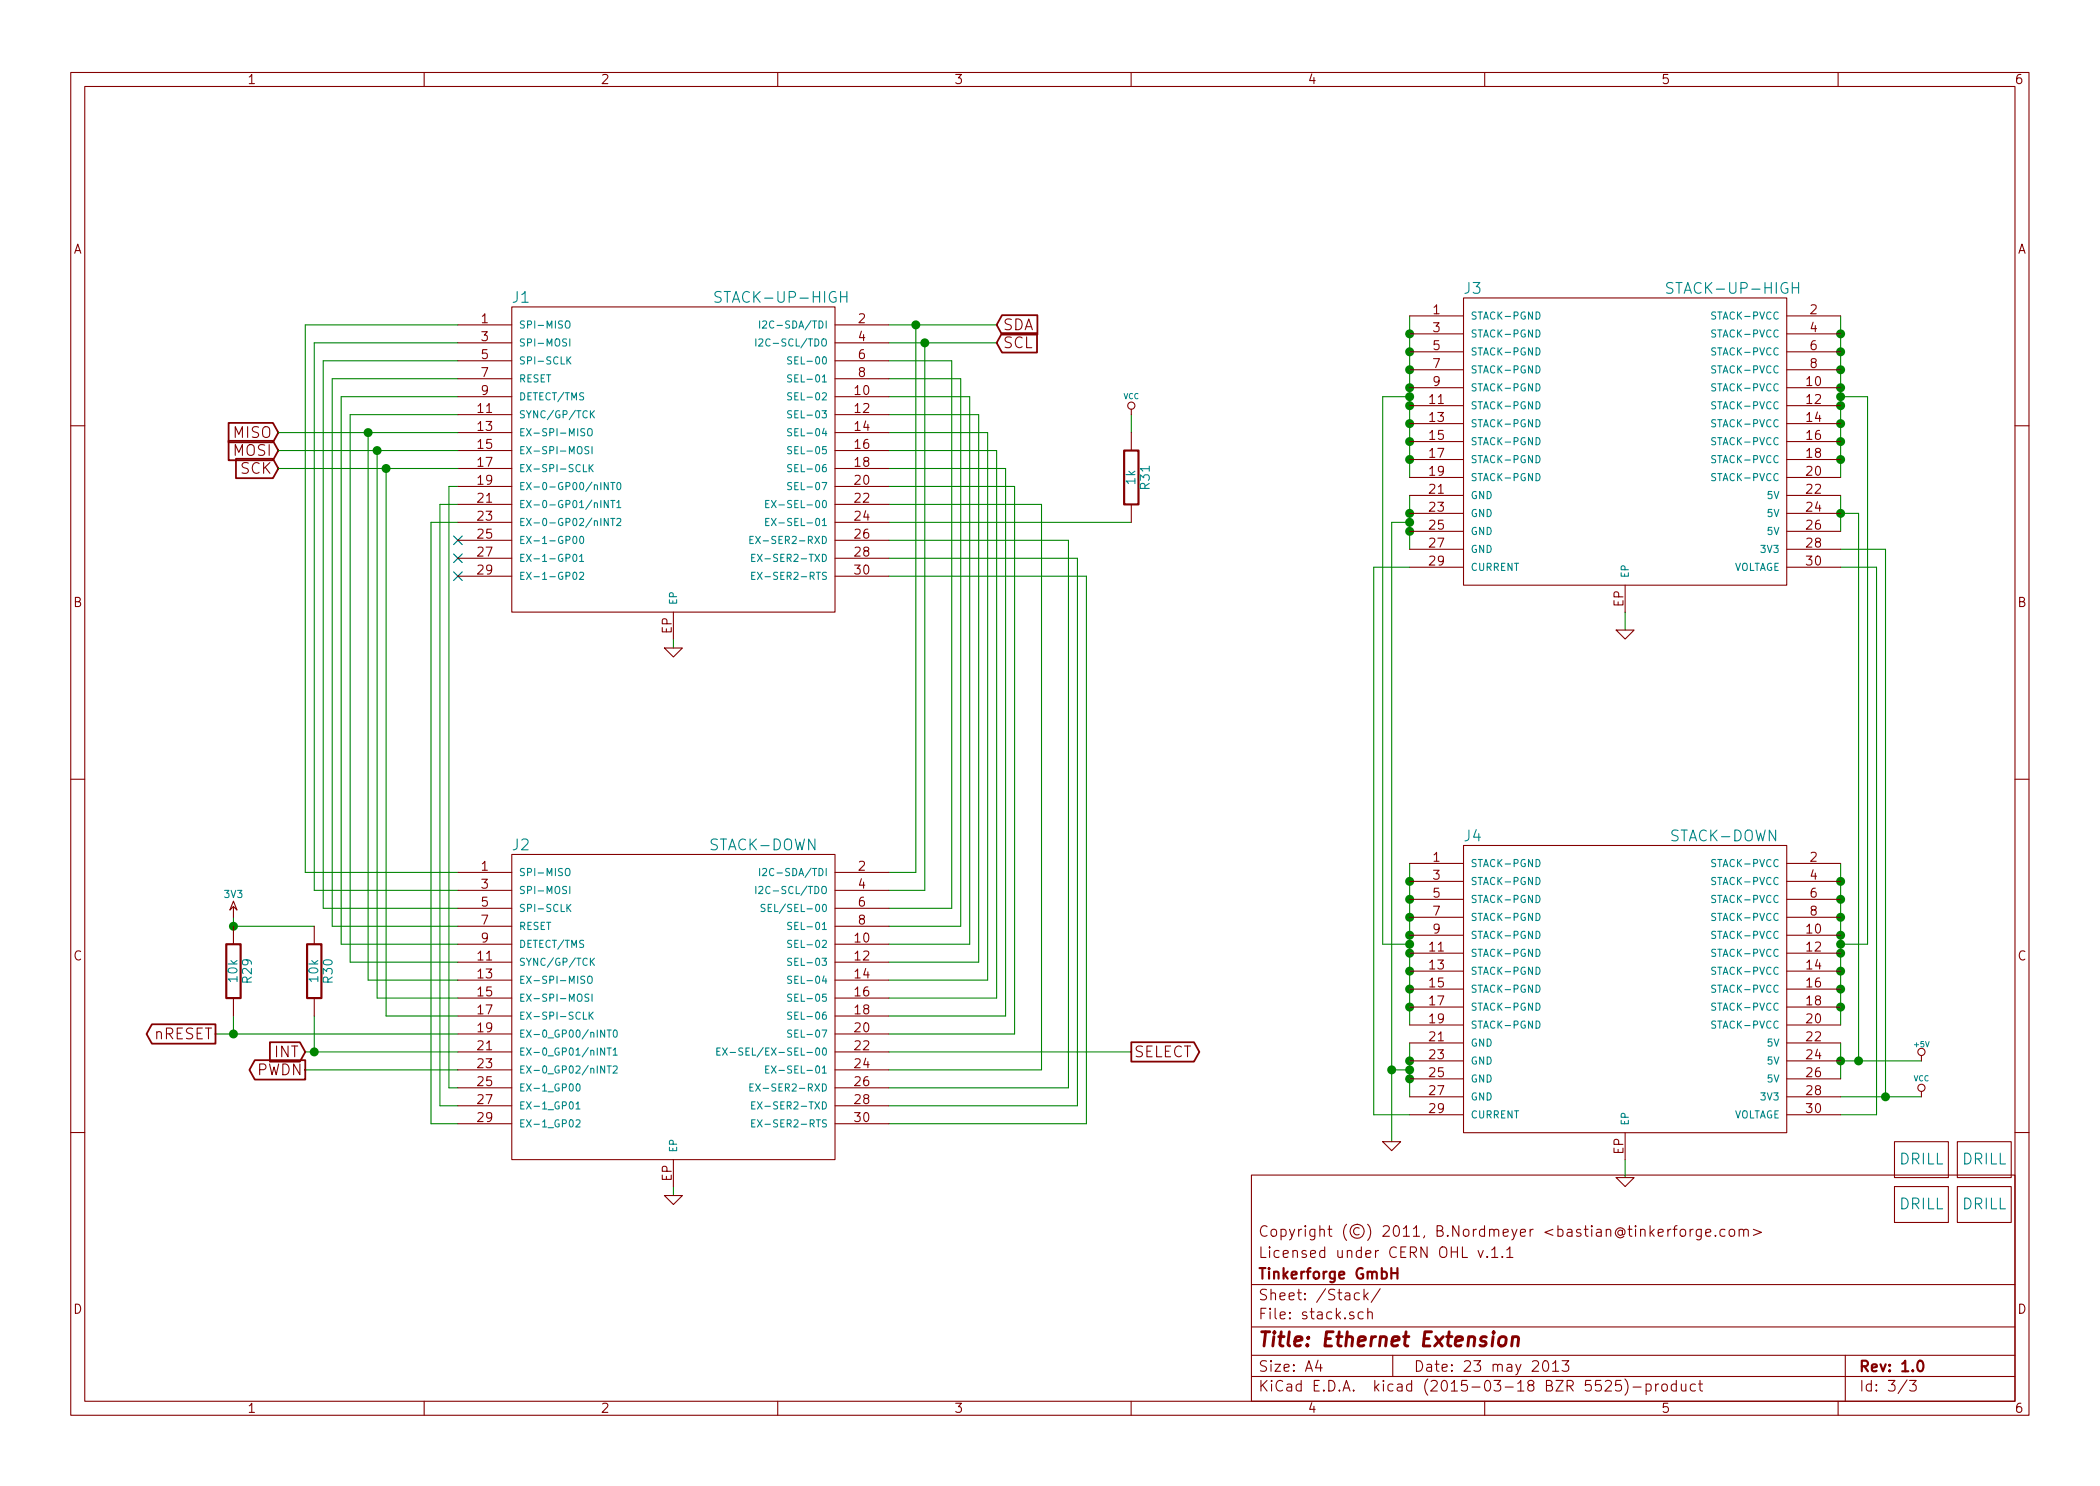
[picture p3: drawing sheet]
<svg xmlns="http://www.w3.org/2000/svg" width="297mm" height="210mm" viewBox="0 0 297 210" stroke-linecap="round" stroke-linejoin="round" font-family="sans-serif">
<g fill="none" stroke="#840000" stroke-width=".15">
<path d="M10 10.3h277v189.9h-277zM12 12.2h273v186.1h-273zM60 10.3v1.9M110 10.3v1.9M160 10.3v1.9M210 10.3v1.9M260 10.3v1.9M64.8 46h7.6M64.8 48.5h7.6M64.8 51h7.6M64.8 53.6h7.6M64.8 56.1h7.6"/>
<path d="M64.8 58.7h7.6M72.4 43.4h45.7v43.2h-45.7zM118.1 46h7.6M118.1 48.5h7.6M118.1 51h7.6M118.1 53.6h7.6M118.1 56.1h7.6M118.1 58.7h7.6M160 57.9v.8M199.4 44.7h7.6M199.4 47.2h7.6M199.4 49.8h7.6"/>
<path d="M199.4 52.3h7.6M199.4 54.9h7.6M199.4 57.4h7.6M199.4 59.9h7.6M207 42.2h45.7v40.6h-45.7zM252.7 44.7h7.6M252.7 47.2h7.6M252.7 49.8h7.6M252.7 52.3h7.6M252.7 54.9h7.6M252.7 57.4h7.6M252.7 59.9h7.6"/>
<path d="M10 60.2h2M64.8 68.8h7.6M64.8 71.4h7.6M64.8 61.2h7.6M64.8 73.9h7.6M64.8 63.7h7.6M64.8 76.4h7.6M64.8 66.3h7.6M64.8 79h7.6M118.1 68.8h7.6M118.1 71.4h7.6M118.1 61.2h7.6"/>
<path d="M118.1 73.9h7.6M118.1 63.7h7.6M118.1 76.4h7.6M118.1 66.3h7.6M118.1 79h7.6M160 61.2v2.5M160 71.4v2.5M199.4 67.6h7.6M199.4 70.1h7.6M199.4 72.6h7.6M199.4 62.5h7.6M199.4 75.2h7.6"/>
<path d="M199.4 65h7.6M199.4 77.7h7.6M252.7 67.6h7.6M252.7 70.1h7.6M252.7 72.6h7.6M252.7 62.5h7.6M252.7 75.2h7.6M252.7 65h7.6M252.7 77.7h7.6M285 60.2h2M64.8 81.5h7.6M94 91.7h2.5l-1.3 1.3z"/>
<path d="M95.2 86.6v3.8M118.1 81.5h7.6M199.4 80.3h7.6M228.6 89.1h2.5l-1.2 1.3zM229.9 82.8v3.8M252.7 80.3h7.6M10 110.3h2M207 119.6h45.7v40.7h-45.7zM285 110.3h2M33 127.5l.5 1.3-.5-.5-.5 .5zM33 128.3v1.5M33 131.1v2.5"/>
<path d="M44.4 131.1v2.5M64.8 123.4h7.6M64.8 126h7.6M64.8 128.5h7.6M64.8 131.1h7.6M64.8 133.6h7.6M64.8 136.1h7.6M64.8 138.7h7.6M72.4 120.9h45.7v43.2h-45.7zM118.1 123.4h7.6M118.1 126h7.6M118.1 128.5h7.6"/>
<path d="M118.1 131.1h7.6M118.1 133.6h7.6M118.1 136.1h7.6M118.1 138.7h7.6M199.4 122.2h7.6M199.4 124.7h7.6M199.4 127.2h7.6M199.4 129.8h7.6M199.4 132.3h7.6M199.4 134.9h7.6M199.4 137.4h7.6M199.4 139.9h7.6"/>
<path d="M252.7 122.2h7.6M252.7 124.7h7.6M252.7 127.2h7.6M252.7 129.8h7.6M252.7 132.3h7.6M252.7 134.9h7.6M252.7 137.4h7.6M252.7 139.9h7.6M33 141.2v2.6M44.4 141.2v2.6M64.8 146.3h7.6M64.8 159h7.6"/>
<path d="M64.8 148.8h7.6M64.8 151.4h7.6M64.8 141.2h7.6M64.8 153.9h7.6M64.8 143.8h7.6M64.8 156.5h7.6M118.1 146.3h7.6M118.1 159h7.6M118.1 148.8h7.6M118.1 151.4h7.6M118.1 141.2h7.6M118.1 153.9h7.6"/>
<path d="M118.1 143.8h7.6M118.1 156.5h7.6M199.4 145h7.6M199.4 157.7h7.6M199.4 147.6h7.6M199.4 150.1h7.6M199.4 152.6h7.6M199.4 142.5h7.6M199.4 155.2h7.6M252.7 145h7.6M252.7 157.7h7.6M252.7 147.6h7.6"/>
<path d="M252.7 150.1h7.6M252.7 152.6h7.6M252.7 142.5h7.6M252.7 155.2h7.6M271.8 149.3v.8M271.8 154.4v.8M10 160.2h2M94 169.2h2.5l-1.3 1.2zM95.2 164.1v3.8M177 166.3h108v32h-108zM195.6 161.5h2.5l-1.3 1.3zM209.1 176.9l.3 1 .4-1"/>
<path d="M210.4 177.8v.1l-.1-.1h.1v.1M211 176.9l.4-.5v1.5M211 177.9h.9M212.5 177.8h.1l-.1 .1-.1-.1h.1v.1M213.1 176.9l.5-.5v1.5M213.1 177.9h.9M228.6 166.6h2.5l-1.2 1.3zM229.9 160.3v3.8M236.3 173.9l-.2 .1-.2 .2M236.7 173.9h.5M237.2 173.4l-.3 .1v.2v1.2M237.7 174.1a.41 .41 0 0 1 .7 .1v.4a.41 .41 0 0 1-.4 .3 .41 .41 0 0 1-.4-.3z"/>
<path d="M239.1 173.9v1M239.5 173.9l-.3 .1-.1 .2M240.6 173.9v1.3a.39 .39 0 0 1-.6 .2M240.6 174l-.4-.1-.3 .3 .1 .6 .2 .1 .4-.1M241.3 174.4l.7-.1-.1-.3-.4-.1-.2 .2 .1 .7 .1 .1 .4-.1M242.6 174.8h.1l-.1 .1v-.1v.1M244 174l-.4-.1-.3 .3 .1 .6 .2 .1 .4-.1M244.7 174.1a.41 .41 0 0 1 .7 .1v.4a.41 .41 0 0 1-.4 .3 .41 .41 0 0 1-.4-.3zM246 174.1a.38 .38 0 0 1 .6 0v.8M246 173.9v1M246.6 174.1a.36 .36 0 0 1 .4-.2 .36 .36 0 0 1 .3 .2v.8M248 173.9l1.1 .5-1.1 .4"/>
<path d="M268 167.9h7.6v5.1h-7.6zM268 161.5h7.6v5.1h-7.6zM276.9 167.9h7.6v5.1h-7.6zM276.9 161.5h7.6v5.1h-7.6zM285 160.2h2M60 198.3v1.9M110 198.3v1.9M160 198.3v1.9M177 194.8h108M177 191.8h108M177 187.8h108M177 181.8h108"/>
<path d="M186.4 192.5l-.3 1h.9M186.8 193v1M192.3 183l-.5-.1-.2 .3v.6l.2 .1 .5-.1M192.8 185.7l-.4-.1-.3 .3 .1 .6 .2 .1 .4-.1M192.9 182.4v1.5M193.1 183.4l.4 .5M193.5 185.7a.38 .38 0 0 1 .6 .1v.8M193.5 185.1v1.5M193.5 182.9l-.6 .6M195.2 182.3l-1.2 2M197 191.8v3M210 198.3v1.9"/>
<path d="M218.4 192.6a.34 .34 0 0 1 .6 .2 .77 .77 0 0 1-.5 1.2 .97 .97 0 0 1-.1-1.4zM219.6 193l.4-.5v1.5M219.6 194h.9M221 192.5h.9l-.5 .6 .4 .1 .1 .2-.1 .5-.2 .1h-.4l-.2-.1M227.1 195.5l.2-.2 .5 .1a.37 .37 0 0 1 .1 .6l-.9 .8h.9M229.3 195.3h-.7l-.1 .7a.62 .62 0 0 1 .7 0l.2 .2-.1 .5-.2 .1h-.4l-.2-.1M229.8 195.1a1.71 1.71 0 0 1 0 2.3M231 196.3h1.1M232.8 195.9a.48 .48 0 0 1 .7 .1l.1 .1-.1 .6a.48 .48 0 0 1-.7 0M232.8 195.8v1.5M234.2 195.8v1M234.6 195.8l-.3 .1-.1 .2"/>
<path d="M235.1 196a.41 .41 0 0 1 .7 .1v.4a.41 .41 0 0 1-.4 .3 .41 .41 0 0 1-.3-.3zM237.1 195.9l-.4-.1-.3 .3 .1 .6 .2 .1 .4-.1M237.1 195.3v1.5M237.8 195.8l.1 .9a.4 .4 0 0 0 .6 0M238.5 195.8v1M239.8 195.9l-.4-.1-.3 .3 .1 .6 .2 .1 .4-.1M240.3 195.8h.5M240.5 195.3v1.3l.2 .2h.1M260 198.3v1.9M261 191.8v6.5M269.7 195.2l-1.2 2M270.1 195.3h.9l-.5 .6 .5 .1v.2v.5l-.2 .1h-.5l-.2-.1"/>
<circle cx="160" cy="57.4" r=".51"/>
<circle cx="271.8" cy="148.8" r=".51"/>
<circle cx="271.8" cy="153.9" r=".51"/>
</g>
<path d="M159 63.7h2v7.7h-2zM32 133.6h2v7.6h-2zM43.4 133.6h2.1v7.6h-2.1zM197.7 179.4v1.5M196.8 180.1h.9M271.3 192.7a.35 .35 0 0 1 .4-.2 .35 .35 0 0 1 .3 .3 .77 .77 0 0 1-.4 1.2 .9 .9 0 0 1-.3-1.3z" fill="none" stroke="#840000" stroke-width=".3"/>
<path d="M212.1 189.3a.51 .51 0 0 1 .6-.2 .51 .51 0 0 1 .4 .4l-.1 .6a.54 .54 0 0 1-.5 .4 .54 .54 0 0 1-.6-.4zM213.9 189.3a.52 .52 0 0 1 .9 .1l-.1 1M214 189.1l-.2 1.3" fill="none" stroke="#840000" stroke-width=".41"/>
<g fill="#008400" stroke="#008400" stroke-width=".25">
<circle cx="262.9" cy="150.1" r=".51"/>
<circle cx="44.5" cy="148.8" r=".51"/>
<circle cx="54.6" cy="66.3" r=".51"/>
<circle cx="52.1" cy="61.2" r=".51"/>
<circle cx="129.5" cy="46" r=".51"/>
<circle cx="260.3" cy="72.6" r=".51"/>
<circle cx="196.9" cy="151.4" r=".51"/>
<circle cx="260.3" cy="150.1" r=".51"/>
<circle cx="199.4" cy="56.1" r=".51"/>
<circle cx="199.4" cy="133.6" r=".51"/>
<circle cx="199.4" cy="73.9" r=".51"/>
<circle cx="199.4" cy="151.4" r=".51"/>
<circle cx="199.4" cy="152.6" r=".51"/>
<circle cx="260.3" cy="127.2" r=".51"/>
<circle cx="260.3" cy="132.3" r=".51"/>
<circle cx="260.3" cy="137.4" r=".51"/>
<circle cx="260.3" cy="142.5" r=".51"/>
<circle cx="199.4" cy="142.5" r=".51"/>
<circle cx="199.4" cy="139.9" r=".51"/>
<circle cx="199.4" cy="134.9" r=".51"/>
<circle cx="199.4" cy="137.4" r=".51"/>
<circle cx="199.4" cy="132.3" r=".51"/>
<circle cx="199.4" cy="127.2" r=".51"/>
<circle cx="199.4" cy="75.2" r=".51"/>
<circle cx="260.3" cy="62.5" r=".51"/>
<circle cx="260.3" cy="57.4" r=".51"/>
<circle cx="260.3" cy="49.8" r=".51"/>
<circle cx="199.4" cy="62.5" r=".51"/>
<circle cx="199.4" cy="57.4" r=".51"/>
<circle cx="199.4" cy="52.3" r=".51"/>
<circle cx="199.4" cy="47.2" r=".51"/>
<circle cx="199.4" cy="49.8" r=".51"/>
<circle cx="199.4" cy="54.9" r=".51"/>
<circle cx="199.4" cy="59.9" r=".51"/>
<circle cx="199.4" cy="65" r=".51"/>
<circle cx="260.3" cy="47.2" r=".51"/>
<circle cx="260.3" cy="52.3" r=".51"/>
<circle cx="260.3" cy="54.9" r=".51"/>
<circle cx="260.3" cy="59.9" r=".51"/>
<circle cx="260.3" cy="65" r=".51"/>
<circle cx="199.4" cy="72.6" r=".51"/>
<circle cx="199.4" cy="124.7" r=".51"/>
<circle cx="199.4" cy="129.8" r=".51"/>
<circle cx="260.3" cy="139.9" r=".51"/>
<circle cx="260.3" cy="134.9" r=".51"/>
<circle cx="260.3" cy="129.8" r=".51"/>
<circle cx="260.3" cy="124.7" r=".51"/>
<circle cx="199.4" cy="150.1" r=".51"/>
<circle cx="260.3" cy="133.6" r=".51"/>
<circle cx="260.3" cy="56.1" r=".51"/>
<circle cx="266.7" cy="155.2" r=".51"/>
<circle cx="130.8" cy="48.5" r=".51"/>
<circle cx="53.3" cy="63.7" r=".51"/>
<circle cx="33" cy="146.3" r=".51"/>
<circle cx="33" cy="131.1" r=".51"/>
</g>
<g fill="none" stroke="#008400" stroke-width=".15">
<path d="M64.8 48.5h-20.4v77.5h20.4M64.8 56.1h-16.5v77.5h16.5M64.8 51h-19.1v77.5h19.1M64.8 46h-21.6v77.4h21.6M64.8 58.7h-15.3v77.4h15.3M64.8 53.6h-17.8v77.5h17.8M125.7 48.5h15.3M125.7 56.1h11.5v77.5h-11.5M125.7 51h8.9v77.5h-8.9M125.7 46h15.3M125.7 58.7h12.7v77.4h-12.7M125.7 53.6h10.2v77.5h-10.2"/>
<path d="M129.5 46v77.4h-3.8M130.8 48.5v77.5h-5.1M160 58.7v2.5M199.4 56.1h-3.8v77.5h3.8M199.4 44.7v22.9M260.3 56.1h3.9v77.5h-3.9M260.3 44.7v22.9M39.4 63.7h25.4M39.4 61.2h25.4M39.4 66.3h25.4M52.1 61.2v77.5h12.7M53.3 63.7v77.5h11.5"/>
<path d="M54.6 66.3v77.5h10.2M64.8 71.4h-2.6v85.1h2.6M64.8 73.9h-3.8v85.1h3.8M64.8 68.8h-1.3v85.1h1.3M125.7 79h26.7v77.5h-26.7M125.7 68.8h17.8v77.5h-17.8M125.7 73.9h34.3M125.7 66.3h16.5v77.5h-16.5M125.7 76.4h25.4v77.5h-25.4M125.7 61.2h14v77.5h-14M125.7 63.7h15.3v77.5h-15.3M125.7 71.4h21.6v80h-21.6"/>
<path d="M199.4 73.9h-2.6v87.6M199.4 70.1v7.6M260.3 72.6h2.6v77.5M260.3 70.1v5.1M260.3 77.7h6.4v77.5M95.2 90.4v1.3M125.7 81.5h28v77.5h-28M199.4 80.3h-5.1v77.4h5.1M229.9 86.6v2.5M260.3 80.3h5.1v77.4h-5.1M33 129.8v1.3h11.4M199.4 122.2v22.8"/>
<path d="M260.3 122.2v22.8M30.5 146.3h34.3M33 143.8v2.5M43.2 148.8h21.6M43.2 151.4h21.6M44.4 143.8v5M125.7 148.8h34.3M196.8 151.4h2.6M199.4 147.6v7.6M260.3 150.1h11.5M260.3 147.6v5M260.3 155.2h11.5"/>
<path d="M95.2 167.9v1.3M229.9 164.1v2.5"/>
</g>
<path d="M32.3 59.8h6.3l.8 1.4-.8 1.4h-6.3zM141.7 47.1h5v2.8h-5l-.7-1.4zM141.7 44.6h5v2.7h-5l-.7-1.3zM32.3 62.4h6.3l.8 1.3-.8 1.4h-6.3zM33.4 64.9h5.2l.8 1.4-.8 1.4h-5.2zM21.5 144.9h9v2.8h-9l-.8-1.4zM36 150h7.2v2.7h-7.2l-.7-1.3zM38.2 147.5h4.2l.8 1.3-.8 1.4h-4.2zM160 147.5h8.9l.7 1.3-.7 1.4h-8.9z" fill="none" stroke="#840000" stroke-width=".25"/>
<path d="M64.2 75.8l1.2 1.3M64.2 78.4l1.2 1.2M65.4 75.8l-1.2 1.3M65.4 78.4l-1.2 1.2M64.2 80.9l1.2 1.2M65.4 80.9l-1.2 1.2" fill="none" stroke="#000084" stroke-width=".15"/>
<g fill="none" stroke="#008484" stroke-width=".15">
<path d="M254.4 40v1.5M80.1 45.5h.4a.67 .67 0 0 1-.1 .9h-.3a.78 .78 0 0 1 0-.9zM80.3 50.9l.4 .6M80.6 47.9v1.1M80.7 50.5l-.5 .6M83.5 58.1v1M83.6 58.5l.5 .6M84.1 58.1l-.6 .6M102 41.3a.62 .62 0 0 0-.8 .1 .36 .36 0 0 0 .2 .6 .53 .53 0 0 1 .6 .3l-.1 .3a.62 .62 0 0 1-.8 .1M106.9 47.9v1.1M107.3 48.1l.4-.2 .2 .2v.2l-.6 .7h.6M107.4 45.4v1"/>
<path d="M107.9 45.5l.4-.1 .1 .1v.2l-.6 .7h.6M112 50.5h-.4l-.2 .2 .1 .2 .4 .2v.3l-.1 .1h-.4M112 53.1l-.4-.1-.2 .2 .1 .3 .4 .2v.2l-.1 .1h-.4M112 55.6h-.4l-.2 .2 .1 .2 .4 .2v.3l-.1 .1-.4-.1M112 58.2l-.4-.1-.2 .2 .1 .2 .4 .2v.3l-.1 .1h-.4M118.9 42h.9M119.8 41.2v1.6M217.3 44.1a.51 .51 0 0 1 .5 .5 .51 .51 0 0 1-.5 .6zM217.3 46.7a.51 .51 0 0 1 .5 .5 .51 .51 0 0 1-.5 .5zM217.3 49.2a.51 .51 0 0 1 .5 .5 .51 .51 0 0 1-.5 .5zM217.3 51.8a.51 .51 0 0 1 .5 .5 .51 .51 0 0 1-.5 .5zM217.3 54.3a.51 .51 0 0 1 .5 .5 .51 .51 0 0 1-.5 .5z"/>
<path d="M217.3 56.8a.51 .51 0 0 1 .5 .5 .51 .51 0 0 1-.5 .6zM217.3 59.4a.51 .51 0 0 1 .5 .5 .51 .51 0 0 1-.5 .5zM236.6 40.1a.62 .62 0 0 0-.8 0 .36 .36 0 0 0 .2 .6 .53 .53 0 0 1 .6 .4v.2a.62 .62 0 0 1-.9 .1M253.5 40.7h.9M81.1 76l.3-.1a.59 .59 0 0 1-.1 1l-.2-.1-.1-.3zM81.2 78.5l.2-.1a.59 .59 0 0 1-.1 1 .71 .71 0 0 1-.1-.9zM82 78.7l.3-.3v1M82 79.4h.5M82.1 76l.2-.1a.59 .59 0 0 1-.1 1l-.1-.1-.1-.3zM82.5 65.7v1h.5M82.7 60.7l-.4-.1-.2 .3 .1 .2 .5 .2v.3l-.2 .1-.4-.1M83.2 60.7h.4a.67 .67 0 0 1-.1 1l-.3-.1a.78 .78 0 0 1 0-.9z"/>
<path d="M83.3 63.2h-.4l-.2 .2 .1 .2 .5 .2v.3l-.2 .1h-.4M83.3 65.7v1M83.5 66.2l.4 .5M83.7 63.2v1M83.9 65.7l-.6 .6M86 70.8v1l-.5-1v1M86 73.3v1.1l-.5-1.1v1.1M86 68.3v1l-.5-1v1M86.4 70.8h.6M86.4 73.3h.6M86.4 68.3h.6M86.7 68.3v1"/>
<path d="M86.7 70.8v1M86.7 73.3v1.1M87.2 71.1l.3-.3v1M87.2 73.5l.4-.2 .2 .2v.2l-.6 .7h.6M87.2 71.8h.6M87.3 68.4l.3-.1a.59 .59 0 0 1-.1 1l-.2-.1-.1-.3zM106.1 76.4h.3M106.3 78.9h.4M106.6 75.9h-.5v1h.5M106.8 78.4h-.5v1h.5M106.9 75.9l.6 1M107.1 78.4l.7 1"/>
<path d="M107.5 75.9l-.6 1M107.8 78.4l-.7 1M108.3 71.3h.3M108.3 73.8h.3M108.8 70.8h-.5v1h.5M108.8 73.3h-.5v1.1h.5M109.1 70.8l.7 1M109.1 73.3l.7 1.1M109.8 70.8l-.7 1M109.8 73.3l-.7 1.1M112 68.3h-.4l-.2 .2 .1 .2 .4 .2v.3l-.1 .1-.4-.1M112 60.7l-.4-.1-.2 .3 .1 .2 .4 .2v.3l-.1 .1-.4-.1"/>
<path d="M112 63.2h-.4l-.2 .2 .1 .2 .4 .2v.3l-.1 .1h-.4M112 65.8l-.4-.1-.2 .2 .1 .3 .4 .2v.2l-.1 .1h-.4M217.3 61.9a.51 .51 0 0 1 .5 .5 .51 .51 0 0 1-.5 .5zM217.3 64.5a.51 .51 0 0 1 .5 .5 .51 .51 0 0 1-.5 .5zM217.3 67a.51 .51 0 0 1 .5 .5 .51 .51 0 0 1-.5 .5zM81.1 81.1l.3-.1a.59 .59 0 0 1-.1 1l-.2-.1-.1-.3zM82 81.1l.4-.1 .1 .1v.2l-.6 .7h.6M106.3 81.5h.4M106.8 81h-.5v1h.5M107.1 81l.7 1M107.8 81l-.7 1M80.1 122.9h.4a.67 .67 0 0 1-.1 1l-.3-.1a.78 .78 0 0 1 0-.9z"/>
<path d="M80.3 128.4l.4 .6M80.6 125.4v1M80.7 128l-.5 .5M82.7 138.2l-.4-.1-.2 .2 .1 .3 .5 .2v.2l-.2 .1h-.4M83.2 138.2h.4a.67 .67 0 0 1-.1 .9h-.3a.78 .78 0 0 1 0-.9zM83.5 135.6v1M83.6 136l.5 .6M84.1 135.6l-.6 .6M106.9 125.4v1M107.3 125.5l.4-.1 .2 .1v.2l-.6 .7h.6M107.4 122.9v1M107.9 123l.4-.1 .1 .1v.2l-.6 .7h.6"/>
<path d="M108.2 128h-.4l-.2 .2 .1 .2 .5 .2v.3l-.2 .1-.4-.1M108.7 128.4h.3M109.1 128h-.4v1h.4M112 130.6l-.4-.1-.2 .2 .1 .2 .4 .2v.3l-.1 .1h-.4M112 133.1l-.4-.1-.2 .2 .1 .3 .4 .2v.3l-.1 .1-.4-.1M112 135.6h-.4l-.2 .2 .1 .2 .4 .2v.3l-.1 .1-.4-.1M112 138.2l-.4-.1-.2 .2 .1 .3 .4 .2v.2l-.1 .1h-.4M217.3 121.6a.51 .51 0 0 1 .5 .5 .51 .51 0 0 1-.5 .5zM217.3 124.1a.51 .51 0 0 1 .5 .6 .51 .51 0 0 1-.5 .5zM217.3 126.7a.51 .51 0 0 1 .5 .5 .51 .51 0 0 1-.5 .5zM217.3 129.2a.51 .51 0 0 1 .5 .5 .51 .51 0 0 1-.5 .5zM217.3 131.8a.51 .51 0 0 1 .5 .5 .51 .51 0 0 1-.5 .5z"/>
<path d="M217.3 134.3a.51 .51 0 0 1 .5 .5 .51 .51 0 0 1-.5 .5zM217.3 136.8a.51 .51 0 0 1 .5 .6 .51 .51 0 0 1-.5 .5zM217.3 139.4a.51 .51 0 0 1 .5 .5 .51 .51 0 0 1-.5 .5zM81.5 156.2l.3-.3v1M81.5 158.5l.4-.1 .1 .1v.2l-.6 .8h.6M81.5 156.9h.5M81.6 153.4h.2a.59 .59 0 0 1-.1 1 .71 .71 0 0 1-.1-1zM82.5 143.2v1h.5M83.3 140.7h-.4l-.2 .2 .1 .2 .5 .2v.3l-.2 .1-.4-.1M83.3 143.2v1M83.5 143.6l.4 .6M83.7 140.7v1"/>
<path d="M83.9 143.2l-.6 .6M85.5 148.3v1l-.5-1v1M85.9 148.3h.6M85.9 150.8h.6M85.9 145.7h.6M86.2 145.7v1.1M86.2 148.3v1M86.2 150.8v1M86.7 148.6l.3-.3v1M86.7 150.9l.4-.1 .2 .1v.2l-.6 .7h.6M86.7 149.3h.6M86.8 145.8l.3-.1a.59 .59 0 0 1-.1 1.1l-.2-.1-.1-.3z"/>
<path d="M101.4 148.8h.3M101.9 148.3h-.5v1h.5M102.2 148.3l.7 1M102.9 148.3l-.7 1M103.3 148.9h.7M106.1 153.8h.3M106.3 158.9h.4M106.3 156.4h.4M106.6 153.4h-.5v1h.5M106.8 158.4h-.5v1.1h.5M106.8 155.9h-.5v1h.5M106.9 153.4l.6 1"/>
<path d="M107.1 158.4l.7 1.1M107.1 155.9l.7 1M107.5 153.4l-.6 1M107.8 158.4l-.7 1.1M107.8 155.9l-.7 1M108.3 151.3h.3M108.8 150.8h-.5v1h.5M109.1 150.8l.7 1M109.8 150.8l-.7 1M112 145.8l-.4-.1-.2 .2 .1 .3 .4 .2v.3l-.1 .1-.4-.1M112 140.7h-.4l-.2 .2 .1 .2 .4 .2v.3l-.1 .1-.4-.1M112 143.3l-.4-.1-.2 .2 .1 .2 .4 .2v.3l-.1 .1h-.4"/>
<path d="M217.3 141.9a.51 .51 0 0 1 .5 .5 .51 .51 0 0 1-.5 .5zM217.3 144.5a.51 .51 0 0 1 .5 .5 .51 .51 0 0 1-.5 .5z"/>
</g>
<text font-size="2.8" fill="#840000" x="178" y="190.5">Title: Ethernet Extension</text>
<g font-size="2.1" fill="#008484">
<text x="207.1" y="41.6">J3</text>
<text x="236.6" y="41.6">STACK-UP-HIGH</text>
<text x="72.5" y="42.8">J1</text>
<text x="102" y="42.8">STACK-UP-HIGH</text>
<text x="207.1" y="119">J4</text>
<text x="236.5" y="119">STACK-DOWN</text>
<text x="72.5" y="120.3">J2</text>
<text x="100.6" y="120.3">STACK-DOWN</text>
<text x="268.7" y="164.8">DRILL</text>
<text x="277.5" y="164.8">DRILL</text>
<text x="268.7" y="171.1">DRILL</text>
<text x="277.5" y="171.1">DRILL</text>
</g>
<g font-size="2.1" fill="#840000">
<text x="141.9" y="46.7">SDA</text>
<text x="141.9" y="49.3">SCL</text>
<text x="33" y="62">MISO</text>
<text x="33" y="64.5">MOSI</text>
<text x="34" y="67.1">SCK</text>
<text x="21.7" y="147.1">nRESET</text>
<text x="38.8" y="149.6">INT</text>
<text x="160.4" y="149.6">SELECT</text>
<text x="36.3" y="152.1">PWDN</text>
<text x="178" y="178">Licensed under CERN OHL v.1.1</text>
<text x="178" y="175">Copyright (©) 2011, B.Nordmeyer &lt;bastian@tinkerforge.com&gt;</text>
<text x="178" y="184">Sheet: /Stack/</text>
<text x="178" y="181">Tinkerforge GmbH</text>
<text x="178" y="186.7">File: stack.sch</text>
<text x="178" y="196.9">KiCad E.D.A. kicad (2015-03-18 BZR 5525)-product</text>
<text x="178" y="194.1">Size: A4</text>
<text x="200" y="194.1">Date: 23 may 2013</text>
<text x="263" y="194.1">Rev: 1.0</text>
<text x="263" y="196.9">Id: 3/3</text>
</g>
<g font-size="1.8" fill="#840000">
<text x="35" y="11.9">1</text>
<text x="85" y="11.9">2</text>
<text x="135" y="11.9">3</text>
<text x="185" y="11.9">4</text>
<text x="235" y="11.9">5</text>
<text x="285" y="11.9">6</text>
<text x="10.4" y="35.9">A</text>
<text x="285.4" y="35.9">A</text>
<text x="68.1" y="45.7">1</text>
<text x="121.4" y="45.7">2</text>
<text x="202.7" y="44.4">1</text>
<text x="202.7" y="47">3</text>
<text x="256.1" y="44.4">2</text>
<text x="256.1" y="47">4</text>
<text x="68.1" y="48.3">3</text>
<text x="68.1" y="50.8">5</text>
<text x="68.1" y="53.3">7</text>
<text x="121.4" y="48.3">4</text>
<text x="121.4" y="50.8">6</text>
<text x="121.4" y="53.3">8</text>
<text x="202.7" y="49.5">5</text>
<text x="202.7" y="52.1">7</text>
<text x="256.1" y="49.5">6</text>
<text x="256.1" y="52.1">8</text>
<text x="67.6" y="58.4">11</text>
<text x="68.1" y="55.9">9</text>
<text x="121" y="55.9">10</text>
<text x="121" y="58.4">12</text>
<text x="202.2" y="57.1">11</text>
<text x="202.2" y="59.7">13</text>
<text x="202.7" y="54.6">9</text>
<text x="255.6" y="54.6">10</text>
<text x="255.6" y="57.1">12</text>
<text x="255.6" y="59.7">14</text>
<text x="67.6" y="61">13</text>
<text x="67.6" y="63.5">15</text>
<text x="121" y="61">14</text>
<text x="121" y="63.5">16</text>
<text x="202.2" y="62.2">15</text>
<text x="202.2" y="64.8">17</text>
<text x="255.6" y="62.2">16</text>
<text x="255.6" y="64.8">18</text>
<text x="67.6" y="71.1">21</text>
<text x="67.6" y="66">17</text>
<text x="67.6" y="68.6">19</text>
<text x="121" y="68.6">20</text>
<text x="121" y="71.1">22</text>
<text x="121" y="66">18</text>
<text x="202.2" y="69.8">21</text>
<text x="202.2" y="67.3">19</text>
<text x="255.6" y="67.3">20</text>
<text x="255.6" y="69.8">22</text>
<text x="67.6" y="73.7">23</text>
<text x="67.6" y="76.2">25</text>
<text x="121" y="73.7">24</text>
<text x="121" y="76.2">26</text>
<text x="202.2" y="72.4">23</text>
<text x="202.2" y="74.9">25</text>
<text x="202.2" y="77.5">27</text>
<text x="255.6" y="72.4">24</text>
<text x="255.6" y="74.9">26</text>
<text x="255.6" y="77.5">28</text>
<text x="67.6" y="78.7">27</text>
<text x="67.6" y="81.3">29</text>
<text x="121" y="81.3">30</text>
<text x="121" y="78.7">28</text>
<text x="202.2" y="80">29</text>
<text x="255.6" y="80">30</text>
<text x="10.4" y="85.9">B</text>
<text x="95" y="89.7" transform="rotate(-90 95 89.7)">EP</text>
<text x="229.6" y="85.9" transform="rotate(-90 229.6 85.9)">EP</text>
<text x="285.4" y="85.9">B</text>
<text x="68.1" y="123.2">1</text>
<text x="68.1" y="125.7">3</text>
<text x="121.4" y="123.2">2</text>
<text x="121.4" y="125.7">4</text>
<text x="202.7" y="121.9">1</text>
<text x="202.7" y="124.5">3</text>
<text x="256.1" y="121.9">2</text>
<text x="256.1" y="124.5">4</text>
<text x="68.1" y="128.3">5</text>
<text x="68.1" y="130.8">7</text>
<text x="121.4" y="128.3">6</text>
<text x="121.4" y="130.8">8</text>
<text x="202.7" y="127">5</text>
<text x="202.7" y="129.5">7</text>
<text x="256.1" y="127">6</text>
<text x="256.1" y="129.5">8</text>
<text x="10.4" y="135.9">C</text>
<text x="67.6" y="135.9">11</text>
<text x="68.1" y="133.3">9</text>
<text x="121" y="133.3">10</text>
<text x="121" y="135.9">12</text>
<text x="202.2" y="134.6">11</text>
<text x="202.2" y="137.2">13</text>
<text x="202.7" y="132.1">9</text>
<text x="255.6" y="132.1">10</text>
<text x="255.6" y="134.6">12</text>
<text x="255.6" y="137.2">14</text>
<text x="285.4" y="135.9">C</text>
<text x="67.6" y="138.4">13</text>
<text x="67.6" y="141">15</text>
<text x="67.6" y="143.5">17</text>
<text x="121" y="138.4">14</text>
<text x="121" y="141">16</text>
<text x="121" y="143.5">18</text>
<text x="202.2" y="139.7">15</text>
<text x="202.2" y="142.2">17</text>
<text x="255.6" y="139.7">16</text>
<text x="255.6" y="142.2">18</text>
<text x="67.6" y="148.6">21</text>
<text x="67.6" y="146">19</text>
<text x="121" y="146">20</text>
<text x="121" y="148.6">22</text>
<text x="202.2" y="147.3">21</text>
<text x="202.2" y="149.9">23</text>
<text x="202.2" y="144.8">19</text>
<text x="255.6" y="144.8">20</text>
<text x="255.6" y="147.3">22</text>
<text x="255.6" y="149.9">24</text>
<text x="67.6" y="151.1">23</text>
<text x="67.6" y="153.7">25</text>
<text x="121" y="151.1">24</text>
<text x="121" y="153.7">26</text>
<text x="202.2" y="152.4">25</text>
<text x="202.2" y="154.9">27</text>
<text x="255.6" y="152.4">26</text>
<text x="255.6" y="154.9">28</text>
<text x="67.6" y="156.2">27</text>
<text x="67.6" y="158.7">29</text>
<text x="121" y="158.7">30</text>
<text x="121" y="156.2">28</text>
<text x="202.2" y="157.5">29</text>
<text x="255.6" y="157.5">30</text>
<text x="95" y="167.2" transform="rotate(-90 95 167.2)">EP</text>
<text x="229.6" y="163.3" transform="rotate(-90 229.6 163.3)">EP</text>
<text x="10.4" y="185.9">D</text>
<text x="285.4" y="185.9">D</text>
<text x="35" y="199.9">1</text>
<text x="85" y="199.9">2</text>
<text x="135" y="199.9">3</text>
<text x="185" y="199.9">4</text>
<text x="235" y="199.9">5</text>
<text x="285" y="199.9">6</text>
</g>
<g font-size="1.8" fill="#008484">
<text x="160.6" y="68.5" transform="rotate(-90 160.6 68.5)">1k</text>
<text x="162.6" y="69.2" transform="rotate(-90 162.6 69.2)">R31</text>
<text x="33.6" y="138.9" transform="rotate(-90 33.6 138.9)">10k</text>
<text x="35.6" y="139" transform="rotate(-90 35.6 139)">R29</text>
<text x="45" y="138.9" transform="rotate(-90 45 138.9)">10k</text>
<text x="47" y="139" transform="rotate(-90 47 139)">R30</text>
</g>
<g font-size="1.4" fill="#008484">
<text x="73.4" y="46.5">SPI-MISO</text>
<text x="108.8" y="46.5">I2C-SDA/TDI</text>
<text x="208" y="45.2">STACK-PGND</text>
<text x="208" y="47.7">STACK-PGND</text>
<text x="242.4" y="45.2">STACK-PVCC</text>
<text x="242.4" y="47.7">STACK-PVCC</text>
<text x="73.4" y="49">SPI-MOSI</text>
<text x="73.4" y="51.6">SPI-SCLK</text>
<text x="108.2" y="49">I2C-SCL/TDO</text>
<text x="112.3" y="51.6">SEL-00</text>
<text x="208" y="50.3">STACK-PGND</text>
<text x="208" y="52.8">STACK-PGND</text>
<text x="242.4" y="50.3">STACK-PVCC</text>
<text x="242.4" y="52.8">STACK-PVCC</text>
<text x="73.4" y="54.1">RESET</text>
<text x="73.4" y="56.6">DETECT/TMS</text>
<text x="73.4" y="59.2">SYNC/GP/TCK</text>
<text x="112.3" y="54.1">SEL-01</text>
<text x="112.3" y="56.6">SEL-02</text>
<text x="112.3" y="59.2">SEL-03</text>
<text x="208" y="55.4">STACK-PGND</text>
<text x="208" y="57.9">STACK-PGND</text>
<text x="242.4" y="55.4">STACK-PVCC</text>
<text x="242.4" y="57.9">STACK-PVCC</text>
<text x="73.4" y="61.7">EX-SPI-MISO</text>
<text x="73.4" y="64.3">EX-SPI-MOSI</text>
<text x="112.3" y="61.7">SEL-04</text>
<text x="112.3" y="64.3">SEL-05</text>
<text x="208" y="60.4">STACK-PGND</text>
<text x="208" y="63">STACK-PGND</text>
<text x="208" y="65.5">STACK-PGND</text>
<text x="242.4" y="60.4">STACK-PVCC</text>
<text x="242.4" y="63">STACK-PVCC</text>
<text x="242.4" y="65.5">STACK-PVCC</text>
<text x="73.4" y="71.9">EX-0-GP01/nINT1</text>
<text x="73.4" y="66.8">EX-SPI-SCLK</text>
<text x="73.4" y="69.3">EX-0-GP00/nINT0</text>
<text x="109.9" y="71.9">EX-SEL-00</text>
<text x="112.3" y="69.3">SEL-07</text>
<text x="112.3" y="66.8">SEL-06</text>
<text x="208" y="70.6">GND</text>
<text x="208" y="68.1">STACK-PGND</text>
<text x="242.4" y="68.1">STACK-PVCC</text>
<text x="250" y="70.6">5V</text>
<text x="73.4" y="74.4">EX-0-GP02/nINT2</text>
<text x="73.4" y="77">EX-1-GP00</text>
<text x="107.6" y="77">EX-SER2-RXD</text>
<text x="109.9" y="74.4">EX-SEL-01</text>
<text x="208" y="73.1">GND</text>
<text x="208" y="75.7">GND</text>
<text x="250" y="73.1">5V</text>
<text x="250" y="75.7">5V</text>
<text x="73.4" y="79.5">EX-1-GP01</text>
<text x="73.4" y="82">EX-1-GP02</text>
<text x="107.7" y="82">EX-SER2-RTS</text>
<text x="107.7" y="79.5">EX-SER2-TXD</text>
<text x="208" y="78.2">GND</text>
<text x="208" y="80.8">CURRENT</text>
<text x="230.4" y="81.8" transform="rotate(-90 230.4 81.8)">EP</text>
<text x="244.9" y="80.8">VOLTAGE</text>
<text x="249.2" y="78.2">3V3</text>
<text x="95.8" y="85.6" transform="rotate(-90 95.8 85.6)">EP</text>
<text x="73.4" y="123.9">SPI-MISO</text>
<text x="108.8" y="123.9">I2C-SDA/TDI</text>
<text x="208" y="122.7">STACK-PGND</text>
<text x="208" y="125.2">STACK-PGND</text>
<text x="242.4" y="122.7">STACK-PVCC</text>
<text x="242.4" y="125.2">STACK-PVCC</text>
<text x="31.8" y="127">3V3</text>
<text x="73.4" y="126.5">SPI-MOSI</text>
<text x="73.4" y="129">SPI-SCLK</text>
<text x="73.4" y="131.6">RESET</text>
<text x="108.2" y="126.5">I2C-SCL/TDO</text>
<text x="109.1" y="129">SEL/SEL-00</text>
<text x="112.3" y="131.6">SEL-01</text>
<text x="208" y="127.8">STACK-PGND</text>
<text x="208" y="130.3">STACK-PGND</text>
<text x="242.4" y="127.8">STACK-PVCC</text>
<text x="242.4" y="130.3">STACK-PVCC</text>
<text x="73.4" y="134.1">DETECT/TMS</text>
<text x="73.4" y="136.6">SYNC/GP/TCK</text>
<text x="112.3" y="134.1">SEL-02</text>
<text x="112.3" y="136.6">SEL-03</text>
<text x="208" y="132.8">STACK-PGND</text>
<text x="208" y="135.4">STACK-PGND</text>
<text x="208" y="137.9">STACK-PGND</text>
<text x="242.4" y="132.8">STACK-PVCC</text>
<text x="242.4" y="135.4">STACK-PVCC</text>
<text x="242.4" y="137.9">STACK-PVCC</text>
<text x="73.4" y="139.2">EX-SPI-MISO</text>
<text x="73.4" y="141.7">EX-SPI-MOSI</text>
<text x="112.3" y="139.2">SEL-04</text>
<text x="112.3" y="141.7">SEL-05</text>
<text x="208" y="140.5">STACK-PGND</text>
<text x="208" y="143">STACK-PGND</text>
<text x="242.4" y="140.5">STACK-PVCC</text>
<text x="242.4" y="143">STACK-PVCC</text>
<text x="73.4" y="149.3">EX-0_GP01/nINT1</text>
<text x="73.4" y="144.3">EX-SPI-SCLK</text>
<text x="73.4" y="146.8">EX-0_GP00/nINT0</text>
<text x="104.4" y="149.3">EX-SEL/EX-SEL-00</text>
<text x="112.3" y="146.8">SEL-07</text>
<text x="112.3" y="144.3">SEL-06</text>
<text x="208" y="148.1">GND</text>
<text x="208" y="145.5">STACK-PGND</text>
<text x="242.4" y="145.5">STACK-PVCC</text>
<text x="250" y="148.1">5V</text>
<text x="73.4" y="151.9">EX-0_GP02/nINT2</text>
<text x="73.4" y="154.4">EX-1_GP00</text>
<text x="107.6" y="154.4">EX-SER2-RXD</text>
<text x="109.9" y="151.9">EX-SEL-01</text>
<text x="208" y="150.6">GND</text>
<text x="208" y="153.2">GND</text>
<text x="208" y="155.7">GND</text>
<text x="249.2" y="155.7">3V3</text>
<text x="250" y="150.6">5V</text>
<text x="250" y="153.2">5V</text>
<text x="73.4" y="157">EX-1_GP01</text>
<text x="73.4" y="159.5">EX-1_GP02</text>
<text x="107.7" y="159.5">EX-SER2-RTS</text>
<text x="107.7" y="157">EX-SER2-TXD</text>
<text x="208" y="158.2">CURRENT</text>
<text x="230.4" y="159.3" transform="rotate(-90 230.4 159.3)">EP</text>
<text x="244.9" y="158.2">VOLTAGE</text>
<text x="95.8" y="163.1" transform="rotate(-90 95.8 163.1)">EP</text>
</g>
<g font-size="1.1" fill="#008484">
<text x="158.9" y="56.5">VCC</text>
<text x="270.8" y="148.2">+5V</text>
<text x="270.7" y="153">VCC</text>
</g>
</svg>
